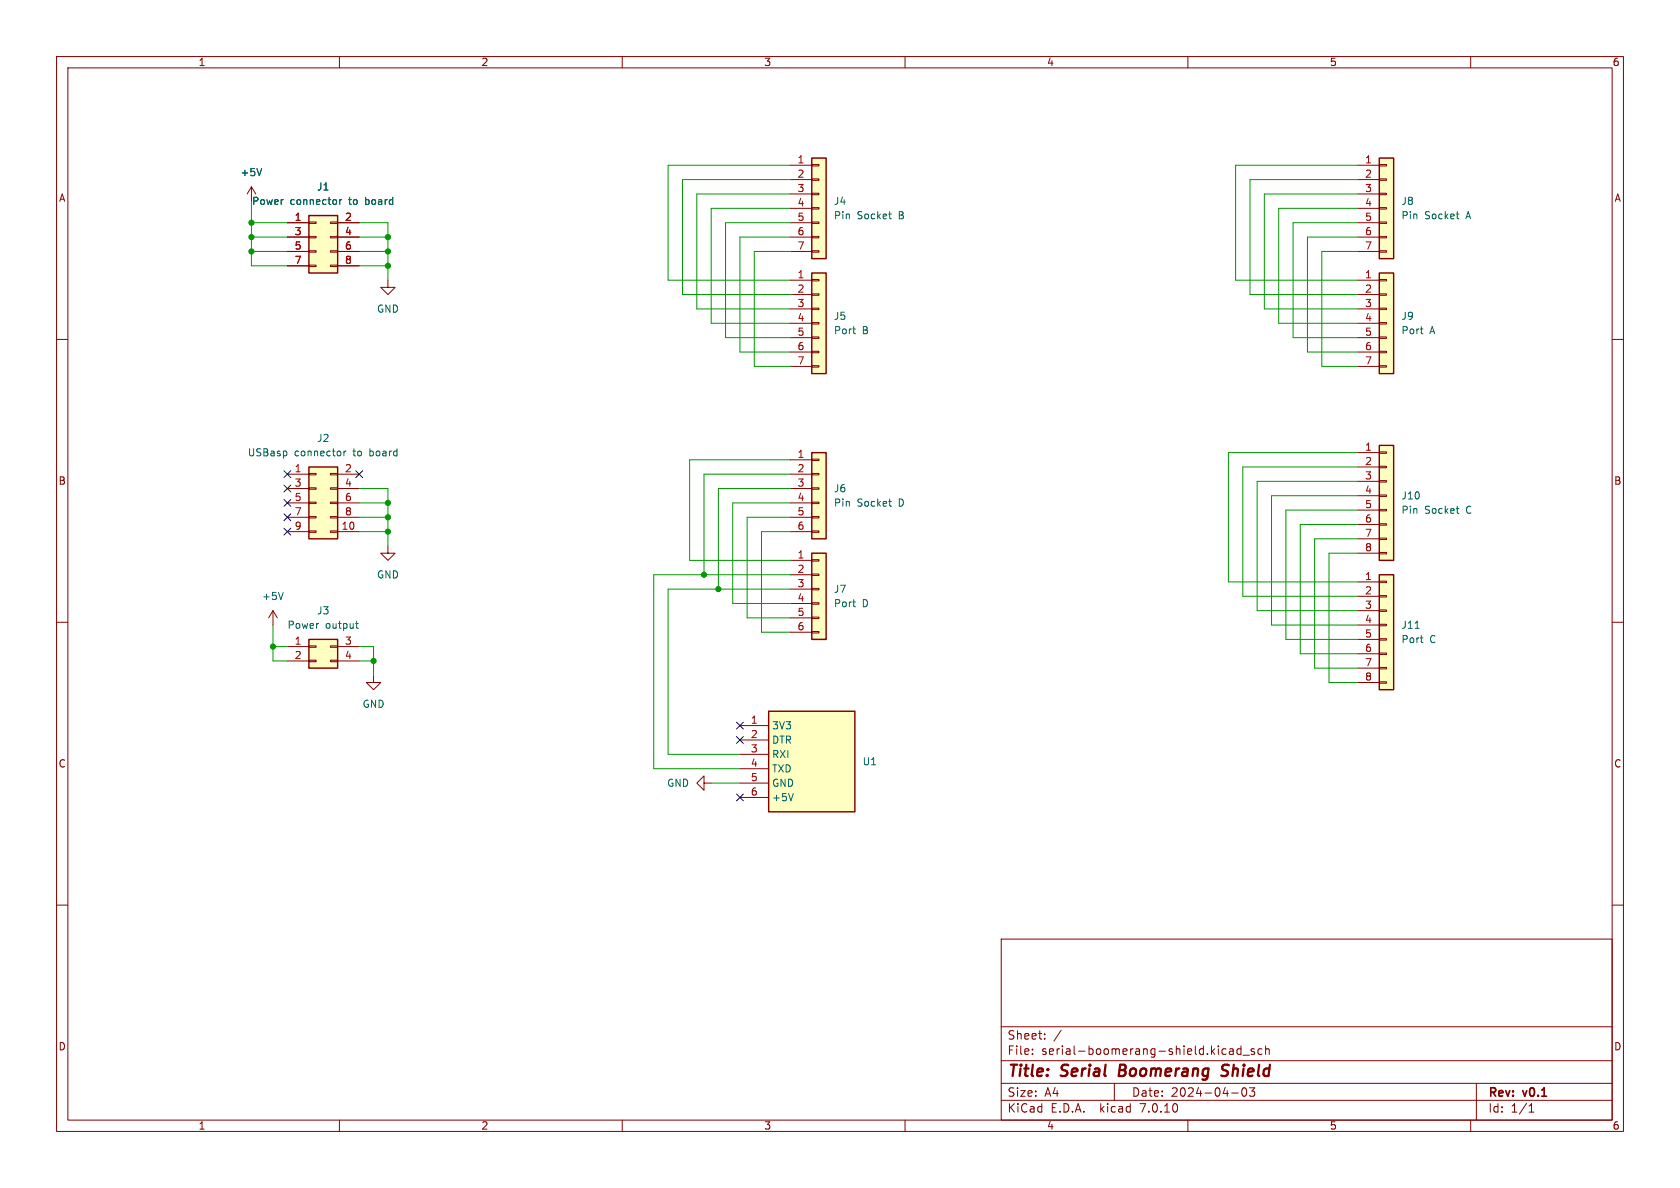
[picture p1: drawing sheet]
<svg xmlns="http://www.w3.org/2000/svg" width="297mm" height="210mm" viewBox="0 0 297 210" stroke-linecap="round" stroke-linejoin="round" font-family="sans-serif">
<g fill="none" stroke="#840000" stroke-width=".18">
<path d="M10 10h277v190h-277zM12 12h273v186h-273zM60 10v2M110 10v2M160 10v2M210 10v2M260 10v2M44.4 33l-.7 1.3M44.4 33v2.6M44.4 33l.8 1.3M50.8 39.4h3.8M54.6 39.2h1.3v.3h-1.3z"/>
<path d="M58.4 39.2h1.3v.3h-1.3zM59.7 39.4h3.8M139.7 39.4h3.8M139.7 29.2h3.8M139.7 31.8h3.8M139.7 34.3h3.8M139.7 36.8h3.8M143.5 39.2h1.3v.3h-1.3zM143.5 36.7h1.3v.3h-1.3zM143.5 34.2h1.3v.2h-1.3zM143.5 31.6h1.3v.3h-1.3zM143.5 29.1h1.3v.2h-1.3z"/>
<path d="M240 39.4h3.8M240 29.2h3.8M240 31.8h3.8M240 34.3h3.8M240 36.8h3.8M243.8 39.2h1.3v.3h-1.3zM243.8 36.7h1.3v.3h-1.3zM243.8 34.2h1.3v.2h-1.3zM243.8 31.6h1.3v.3h-1.3zM243.8 29.1h1.3v.2h-1.3zM10 60h2M50.8 41.9h3.8"/>
<path d="M50.8 44.5h3.8M50.8 47h3.8M54.6 46.9h1.3v.2h-1.3zM54.6 44.3h1.3v.3h-1.3zM54.6 41.8h1.3v.2h-1.3zM58.4 46.9h1.3v.2h-1.3zM58.4 44.3h1.3v.3h-1.3zM58.4 41.8h1.3v.2h-1.3zM59.7 41.9h3.8M59.7 44.5h3.8M59.7 47h3.8M68.6 49.5v1.3h1.2l-1.2 1.3-1.3-1.3h1.3"/>
<path d="M139.7 41.9h3.8M139.7 44.5h3.8M139.7 49.5h3.8M139.7 52.1h3.8M139.7 54.6h3.8M139.7 57.2h3.8M139.7 59.7h3.8M143.5 44.3h1.3v.3h-1.3zM143.5 41.8h1.3v.2h-1.3zM143.5 59.6h1.3v.2h-1.3zM143.5 57h1.3v.3h-1.3zM143.5 54.5h1.3v.2h-1.3z"/>
<path d="M143.5 51.9h1.3v.3h-1.3zM143.5 49.4h1.3v.3h-1.3zM240 41.9h3.8M240 44.5h3.8M240 49.5h3.8M240 52.1h3.8M240 54.6h3.8M240 57.2h3.8M240 59.7h3.8M243.8 44.3h1.3v.3h-1.3zM243.8 41.8h1.3v.2h-1.3zM243.8 59.6h1.3v.2h-1.3z"/>
<path d="M243.8 57h1.3v.3h-1.3zM243.8 54.5h1.3v.2h-1.3zM243.8 51.9h1.3v.3h-1.3zM243.8 49.4h1.3v.3h-1.3zM285 60h2M139.7 62.2h3.8M139.7 64.8h3.8M143.5 64.6h1.3v.3h-1.3zM143.5 62.1h1.3v.3h-1.3zM240 62.2h3.8M240 64.8h3.8M243.8 79.9h1.3v.2h-1.3z"/>
<path d="M243.8 64.6h1.3v.3h-1.3zM243.8 62.1h1.3v.3h-1.3zM50.8 83.8h3.8M50.8 86.4h3.8M50.8 88.9h3.8M50.8 91.4h3.8M50.8 94h3.8M54.6 93.9h1.3v.2h-1.3zM54.6 91.3h1.3v.3h-1.3zM54.6 88.8h1.3v.2h-1.3zM54.6 86.2h1.3v.3h-1.3zM54.6 83.7h1.3v.2h-1.3z"/>
<path d="M58.4 93.9h1.3v.2h-1.3zM58.4 91.3h1.3v.3h-1.3zM58.4 88.8h1.3v.2h-1.3zM58.4 86.2h1.3v.3h-1.3zM58.4 83.7h1.3v.2h-1.3zM59.7 83.8h3.8M59.7 86.4h3.8M59.7 88.9h3.8M59.7 91.4h3.8M59.7 94h3.8M68.6 96.5v1.3h1.2l-1.2 1.3-1.3-1.3h1.3M139.7 99.1h3.8"/>
<path d="M139.7 81.3h3.8M139.7 83.8h3.8M139.7 86.4h3.8M139.7 88.9h3.8M139.7 91.4h3.8M139.7 94h3.8M143.5 98.9h1.3v.3h-1.3zM143.5 93.9h1.3v.2h-1.3zM143.5 91.3h1.3v.3h-1.3zM143.5 88.8h1.3v.2h-1.3zM143.5 86.2h1.3v.3h-1.3zM143.5 83.7h1.3v.2h-1.3z"/>
<path d="M143.5 81.2h1.3v.2h-1.3zM240 80h3.8M240 82.6h3.8M240 85.1h3.8M240 87.6h3.8M240 90.2h3.8M240 92.7h3.8M240 95.3h3.8M240 97.8h3.8M243.8 97.7h1.3v.2h-1.3zM243.8 95.1h1.3v.3h-1.3zM243.8 92.6h1.3v.2h-1.3z"/>
<path d="M243.8 90h1.3v.3h-1.3zM243.8 87.5h1.3v.3h-1.3zM243.8 85h1.3v.2h-1.3zM243.8 82.4h1.3v.3h-1.3zM10 110h2M48.3 108l-.8 1.2M48.3 108v2.5M48.3 108l.7 1.2M50.8 114.3h3.8M50.8 116.8h3.8M54.6 116.7h1.3v.3h-1.3zM54.6 114.2h1.3v.2h-1.3z"/>
<path d="M58.4 116.7h1.3v.3h-1.3zM58.4 114.2h1.3v.2h-1.3zM59.7 114.3h3.8M59.7 116.8h3.8M66 119.4v1.3h1.3l-1.3 1.2-1.2-1.2h1.2M139.7 101.6h3.8M139.7 104.1h3.8M139.7 106.7h3.8M139.7 109.2h3.8M139.7 111.8h3.8M143.5 111.6h1.3v.3h-1.3zM143.5 109.1h1.3v.2h-1.3z"/>
<path d="M143.5 106.6h1.3v.2h-1.3zM143.5 104h1.3v.3h-1.3zM143.5 101.5h1.3v.2h-1.3zM240 102.9h3.8M240 105.4h3.8M240 108h3.8M240 110.5h3.8M240 113h3.8M240 115.6h3.8M240 118.1h3.8M243.8 118h1.3v.2h-1.3zM243.8 115.4h1.3v.3h-1.3z"/>
<path d="M243.8 112.9h1.3v.3h-1.3zM243.8 110.4h1.3v.2h-1.3zM243.8 107.8h1.3v.3h-1.3zM243.8 105.3h1.3v.2h-1.3zM243.8 102.7h1.3v.3h-1.3zM285 110h2M124.5 138.4v-1.2l-1.3 1.2 1.3 1.3v-1.3h1.2M130.8 128.3h5.1M130.8 130.8h5.1M130.8 133.4h5.1M130.8 135.9h5.1M130.8 138.4h5.1"/>
<path d="M240 120.7h3.8M243.8 120.5h1.3v.3h-1.3zM10 160h2M130.8 141h5.1M285 160h2M177 166h108v32h-108zM60 198v2M110 198v2M160 198v2M177 194.5h108M177 191.5h108M177 187.5h108"/>
<path d="M177 181.5h108M182.5 186.3v.1M182.5 185.5v.1M184.7 183.6v.1M184.7 182.8v.1M187.6 182.1l-1.3 2M197 191.5v3M210 198v2M217.4 185.5h.6v.9M217.7 193.2h1.2M218 185.8h-.5a.29 .29 0 0 0-.2 .3 .29 .29 0 0 0 .2 .3l.5-.1M219.4 185.5l-.4-.1-.3 .3v.4l.1 .2h.6"/>
<path d="M219.4 184.9v1.5M219.7 192.4l.2-.1a.81 .81 0 0 1 .6 .6 .81 .81 0 0 1-.3 .8l-.2 .1a.81 .81 0 0 1-.3-1.4zM219.7 186.5h1.2M220.9 192.3h.9l-.5 .6 .4 .1v.7l-.2 .1h-.4l-.2-.1M221.7 185.5l-.3-.1-.2 .2v.2l.5 .2v.3h-.5M223.1 185.5l-.4-.1-.3 .3v.4l.1 .2h.6M223.7 185.5l.3-.1 .3 .1 .1 .9M223.7 184.9v1.5M260 198v2M261 191.5v6.5M270.3 196.6h.9M270.3 195.5l.4-.4v1.5"/>
</g>
<path d="M198 188.2l-.2 2h.7M216.9 190a.85 .85 0 0 1-1 .1M217 188.2l-.7 .1a.46 .46 0 0 0-.3 .5 .46 .46 0 0 0 .4 .4l.5 .2" fill="none" stroke="#840000" stroke-width=".4"/>
<g fill="none" stroke="#006464" stroke-width=".18">
<path d="M46.3 29.8l-.5 1.3M60.1 35.3v.8M60.4 35.3l-.3 .2M157.1 37.8h.5M157.5 38.7h.1M257.4 37.8h.5M257.8 38.7h.1M150.8 58.2h.4M151.1 59h.1M251.1 58.2h.5M251.5 59h.1M60.8 79.7v.9"/>
<path d="M61.2 79.7l-.4 .3M157.1 88.6h.5M157.5 89.5h.1M257.4 89.9h.5M257.8 90.7h.1M50.1 104.7l-.4 1.3M62.9 110.2h.4M63 109.8v1.1l.3 .2M150.8 106.4h.4M151.1 107.3h.1M250.2 111.1h.7M251.1 112.8h.5"/>
<path d="M251.5 113.6h.1M140.2 140.3l-.4 1.2"/>
</g>
<g fill="#ffffc2" stroke="#ffffc2" stroke-width=".18">
<path d="M54.6 113h5.1v5.1h-5.1z"/>
<path d="M243.8 78.7h2.6v20.4h-2.6z"/>
<path d="M143.5 97.8h2.5v15.2h-2.5z"/>
<path d="M54.6 38.1h5.1v10.2h-5.1z"/>
<path d="M135.9 125.7h15.2v17.8h-15.2z"/>
<path d="M143.5 80h2.5v15.3h-2.5z"/>
<path d="M243.8 101.6h2.6v20.3h-2.6z"/>
<path d="M54.6 82.6h5.1v12.7h-5.1z"/>
<path d="M243.8 27.9h2.6v17.8h-2.6z"/>
<path d="M143.5 27.9h2.5v17.8h-2.5z"/>
<path d="M143.5 48.3h2.5v17.7h-2.5z"/>
<path d="M243.8 48.3h2.6v17.7h-2.6z"/>
</g>
<path d="M54.6 38.1h5.1v10.2h-5.1zM143.5 27.9h2.5v17.8h-2.5zM243.8 27.9h2.6v17.8h-2.6zM143.5 48.3h2.5v17.7h-2.5zM243.8 48.3h2.6v17.7h-2.6zM243.8 78.7h2.6v20.4h-2.6zM54.6 82.6h5.1v12.7h-5.1zM143.5 97.8h2.5v15.2h-2.5zM143.5 80h2.5v15.3h-2.5zM54.6 113h5.1v5.1h-5.1zM243.8 101.6h2.6v20.3h-2.6zM135.9 125.7h15.2v17.8h-15.2z" fill="none" stroke="#840000" stroke-width=".25"/>
<g fill="none" stroke="#009600" stroke-width=".18">
<path d="M44.4 35.6v11.4h6.4M44.4 39.4h6.4M63.5 39.4h5.1v10.1M139.7 39.4h-11.4v20.3h11.4M139.7 36.8h-14v20.4h14M139.7 34.3h-16.5v20.3h16.5M139.7 31.8h-19.1v20.3h19.1M139.7 29.2h-21.6v20.3h21.6M240 39.4h-11.4v20.3h11.4M240 31.8h-19v20.3h19M240 36.8h-13.9v20.4h13.9M240 29.2h-21.6v20.3h21.6"/>
<path d="M240 34.3h-16.5v20.3h16.5M44.4 41.9h6.4M44.4 44.5h6.4M63.5 47h5.1M63.5 41.9h5.1M63.5 44.5h5.1M139.7 41.9h-8.9v20.3h8.9M139.7 44.5h-6.4v20.3h6.4M240 41.9h-8.9v20.3h8.9M240 44.5h-6.3v20.3h6.3M63.5 91.4h5.1M63.5 94h5.1"/>
<path d="M63.5 86.4h5.1v10.1M63.5 88.9h5.1M139.7 91.4h-7.6v17.8h7.6M139.7 94h-5.1v17.8h5.1M139.7 81.3h-17.8v17.8h17.8M139.7 83.8h-15.2v17.8M139.7 88.9h-10.2v17.8h10.2M139.7 86.4h-12.7v17.7M240 95.3h-7.6v22.8h7.6M240 97.8h-5.1v22.9h5.1M240 92.7h-10.1v22.9h10.1M240 90.2h-12.7v22.8h12.7"/>
<path d="M240 87.6h-15.2v22.9h15.2M240 82.6h-20.3v22.8h20.3M240 80h-22.8v22.9h22.8M240 85.1h-17.8v22.9h17.8M48.3 110.5v6.3h2.5M48.3 114.3h2.5M63.5 116.8h2.5M63.5 114.3h2.5v5.1M139.7 101.6h-24.1v34.3h15.2M139.7 104.1h-21.6v29.3h12.7M125.7 138.4h5.1"/>
</g>
<g fill="none" stroke="#000084" stroke-width=".18">
<path d="M50.2 83.2l1.2 1.2M50.2 88.3l1.2 1.2M50.2 85.8l1.2 1.2M50.2 93.4l1.2 1.2M50.2 90.8l1.2 1.2M51.4 83.2l-1.2 1.2M51.4 88.3l-1.2 1.2M51.4 85.8l-1.2 1.2M51.4 93.4l-1.2 1.2M51.4 90.8l-1.2 1.2M62.9 83.2l1.2 1.2M64.1 83.2l-1.2 1.2"/>
<path d="M130.2 127.7l1.2 1.2M130.2 130.2l1.2 1.2M131.4 127.7l-1.2 1.2M131.4 130.2l-1.2 1.2M130.2 140.4l1.2 1.2M131.4 140.4l-1.2 1.2"/>
</g>
<g fill="#009600" stroke="#009600" stroke-width=".18">
<circle cx="127" cy="104.1" r=".46"/>
<circle cx="124.5" cy="101.6" r=".46"/>
<circle cx="48.3" cy="114.3" r=".46"/>
<circle cx="66" cy="116.8" r=".46"/>
<circle cx="68.6" cy="94" r=".46"/>
<circle cx="68.6" cy="91.4" r=".46"/>
<circle cx="68.6" cy="47" r=".46"/>
<circle cx="68.6" cy="44.5" r=".46"/>
<circle cx="44.4" cy="41.9" r=".46"/>
<circle cx="44.4" cy="39.4" r=".46"/>
<circle cx="44.4" cy="44.5" r=".46"/>
<circle cx="68.6" cy="41.9" r=".46"/>
<circle cx="68.6" cy="88.9" r=".46"/>
</g>
<g font-size="2.8" fill="#840000">
<text x="178" y="190.9">Title:</text>
<text x="187.7" y="190.9">Serial</text>
<text x="198.6" y="190.9">Boomerang</text>
<text x="217.6" y="190.9">Shield</text>
</g>
<g font-size="2.1" fill="#840000">
<text x="178" y="184">Sheet:</text>
<text x="178" y="186.7">File:</text>
<text x="184.1" y="186.7">serial-boomerang-shield.kicad_sch</text>
<text x="178" y="196.9">KiCad</text>
<text x="178" y="194.1">Size:</text>
<text x="184.7" y="194.1">A4</text>
<text x="185.7" y="196.9">E.D.A.</text>
<text x="194.6" y="196.9">kicad</text>
<text x="200" y="194.1">Date:</text>
<text x="201.8" y="196.9">7.0.10</text>
<text x="207" y="194.1">2024-04-03</text>
<text x="263" y="194.3">Rev:</text>
<text x="263" y="196.9">Id:</text>
<text x="267.1" y="196.9">1/1</text>
<text x="269.4" y="194.3">v0.1</text>
</g>
<g font-size="1.8" fill="#840000">
<text x="35" y="11.9">1</text>
<text x="85" y="11.9">2</text>
<text x="135" y="11.9">3</text>
<text x="185" y="11.9">4</text>
<text x="235" y="11.9">5</text>
<text x="285" y="11.9">6</text>
<text x="10.3" y="35.9">A</text>
<text x="285.3" y="35.9">A</text>
<text x="10.3" y="85.9">B</text>
<text x="285.3" y="85.9">B</text>
<text x="10.3" y="135.9">C</text>
<text x="285.3" y="135.9">C</text>
<text x="10.3" y="185.9">D</text>
<text x="285.3" y="185.9">D</text>
<text x="35" y="199.9">1</text>
<text x="85" y="199.9">2</text>
<text x="135" y="199.9">3</text>
<text x="185" y="199.9">4</text>
<text x="235" y="199.9">5</text>
<text x="285" y="199.9">6</text>
</g>
<g font-size="1.8" fill="#a90000">
<text x="140.9" y="29">1</text>
<text x="241.2" y="29">1</text>
<text x="140.9" y="31.5">2</text>
<text x="140.9" y="34">3</text>
<text x="241.2" y="31.5">2</text>
<text x="241.2" y="34">3</text>
<text x="52" y="39.1">1</text>
<text x="52" y="41.7">3</text>
<text x="60.9" y="39.1">2</text>
<text x="60.9" y="41.7">4</text>
<text x="140.9" y="36.6">4</text>
<text x="140.9" y="39.1">5</text>
<text x="140.9" y="41.7">6</text>
<text x="241.2" y="36.6">4</text>
<text x="241.2" y="39.1">5</text>
<text x="241.2" y="41.7">6</text>
<text x="52" y="44.2">5</text>
<text x="52" y="46.7">7</text>
<text x="60.9" y="44.2">6</text>
<text x="60.9" y="46.7">8</text>
<text x="140.9" y="44.2">7</text>
<text x="241.2" y="44.2">7</text>
<text x="140.9" y="49.3">1</text>
<text x="140.9" y="51.8">2</text>
<text x="241.2" y="49.3">1</text>
<text x="241.2" y="51.8">2</text>
<text x="140.9" y="54.4">3</text>
<text x="140.9" y="56.9">4</text>
<text x="140.9" y="59.4">5</text>
<text x="241.2" y="54.4">3</text>
<text x="241.2" y="56.9">4</text>
<text x="241.2" y="59.4">5</text>
<text x="140.9" y="62">6</text>
<text x="140.9" y="64.5">7</text>
<text x="241.2" y="62">6</text>
<text x="241.2" y="64.5">7</text>
<text x="52" y="83.6">1</text>
<text x="60.9" y="83.6">2</text>
<text x="140.9" y="81">1</text>
<text x="140.9" y="83.6">2</text>
<text x="241.2" y="79.8">1</text>
<text x="241.2" y="82.3">2</text>
<text x="52" y="86.1">3</text>
<text x="52" y="88.6">5</text>
<text x="60.9" y="86.1">4</text>
<text x="60.9" y="88.6">6</text>
<text x="140.9" y="86.1">3</text>
<text x="140.9" y="88.6">4</text>
<text x="241.2" y="84.8">3</text>
<text x="241.2" y="87.4">4</text>
<text x="241.2" y="89.9">5</text>
<text x="52" y="91.2">7</text>
<text x="52" y="93.7">9</text>
<text x="60.3" y="93.7">10</text>
<text x="60.9" y="91.2">8</text>
<text x="140.9" y="91.2">5</text>
<text x="140.9" y="93.7">6</text>
<text x="241.2" y="92.5">6</text>
<text x="241.2" y="95">7</text>
<text x="140.9" y="98.8">1</text>
<text x="140.9" y="101.3">2</text>
<text x="241.2" y="97.5">8</text>
<text x="140.9" y="103.9">3</text>
<text x="140.9" y="106.4">4</text>
<text x="241.2" y="102.6">1</text>
<text x="241.2" y="105.2">2</text>
<text x="241.2" y="107.7">3</text>
<text x="140.9" y="109">5</text>
<text x="140.9" y="111.5">6</text>
<text x="241.2" y="110.2">4</text>
<text x="241.2" y="112.8">5</text>
<text x="52" y="114">1</text>
<text x="52" y="116.6">2</text>
<text x="60.9" y="114">3</text>
<text x="60.9" y="116.6">4</text>
<text x="241.2" y="115.3">6</text>
<text x="241.2" y="117.9">7</text>
<text x="241.2" y="120.4">8</text>
<text x="132.6" y="128">1</text>
<text x="132.6" y="130.6">2</text>
<text x="132.6" y="133.1">3</text>
<text x="132.6" y="135.6">4</text>
<text x="132.6" y="138.2">5</text>
<text x="132.6" y="140.7">6</text>
</g>
<g font-size="1.8" fill="#006464">
<text x="42.4" y="31.3">+5V</text>
<text x="56" y="33.9">J1</text>
<text x="44.5" y="36.4">Power</text>
<text x="51.3" y="36.4">connector</text>
<text x="61.8" y="36.4">to</text>
<text x="64.9" y="36.4">board</text>
<text x="147.3" y="36.4">J4</text>
<text x="147.3" y="39">Pin</text>
<text x="151.5" y="39">Socket</text>
<text x="159" y="39">B</text>
<text x="247.7" y="36.4">J8</text>
<text x="247.7" y="39">Pin</text>
<text x="251.9" y="39">Socket</text>
<text x="259.3" y="39">A</text>
<text x="66.5" y="55.5">GND</text>
<text x="147.3" y="56.7">J5</text>
<text x="147.3" y="59.3">Port</text>
<text x="152.4" y="59.3">B</text>
<text x="247.7" y="56.7">J9</text>
<text x="247.7" y="59.3">Port</text>
<text x="252.8" y="59.3">A</text>
<text x="43.7" y="80.9">USBasp</text>
<text x="52" y="80.9">connector</text>
<text x="56" y="78.3">J2</text>
<text x="62.6" y="80.9">to</text>
<text x="65.6" y="80.9">board</text>
<text x="147.3" y="87.2">J6</text>
<text x="147.3" y="89.8">Pin</text>
<text x="151.5" y="89.8">Socket</text>
<text x="159" y="89.8">D</text>
<text x="247.7" y="88.5">J10</text>
<text x="247.7" y="91">Pin</text>
<text x="251.9" y="91">Socket</text>
<text x="259.3" y="91">C</text>
<text x="46.2" y="106.3">+5V</text>
<text x="66.5" y="102.5">GND</text>
<text x="147.3" y="105">J7</text>
<text x="147.3" y="107.5">Port</text>
<text x="152.4" y="107.5">D</text>
<text x="50.7" y="111.4">Power</text>
<text x="56" y="108.8">J3</text>
<text x="57.5" y="111.4">output</text>
<text x="247.7" y="113.9">Port</text>
<text x="247.7" y="111.4">J11</text>
<text x="252.8" y="113.9">C</text>
<text x="64" y="125.3">GND</text>
<text x="136.4" y="129.1">3V3</text>
<text x="136.4" y="131.7">DTR</text>
<text x="136.4" y="134.2">RXI</text>
<text x="136.4" y="136.8">TXD</text>
<text x="152.4" y="135.5">U1</text>
<text x="117.8" y="139.3">GND</text>
<text x="136.4" y="139.3">GND</text>
<text x="136.4" y="141.8">+5V</text>
</g>
</svg>
